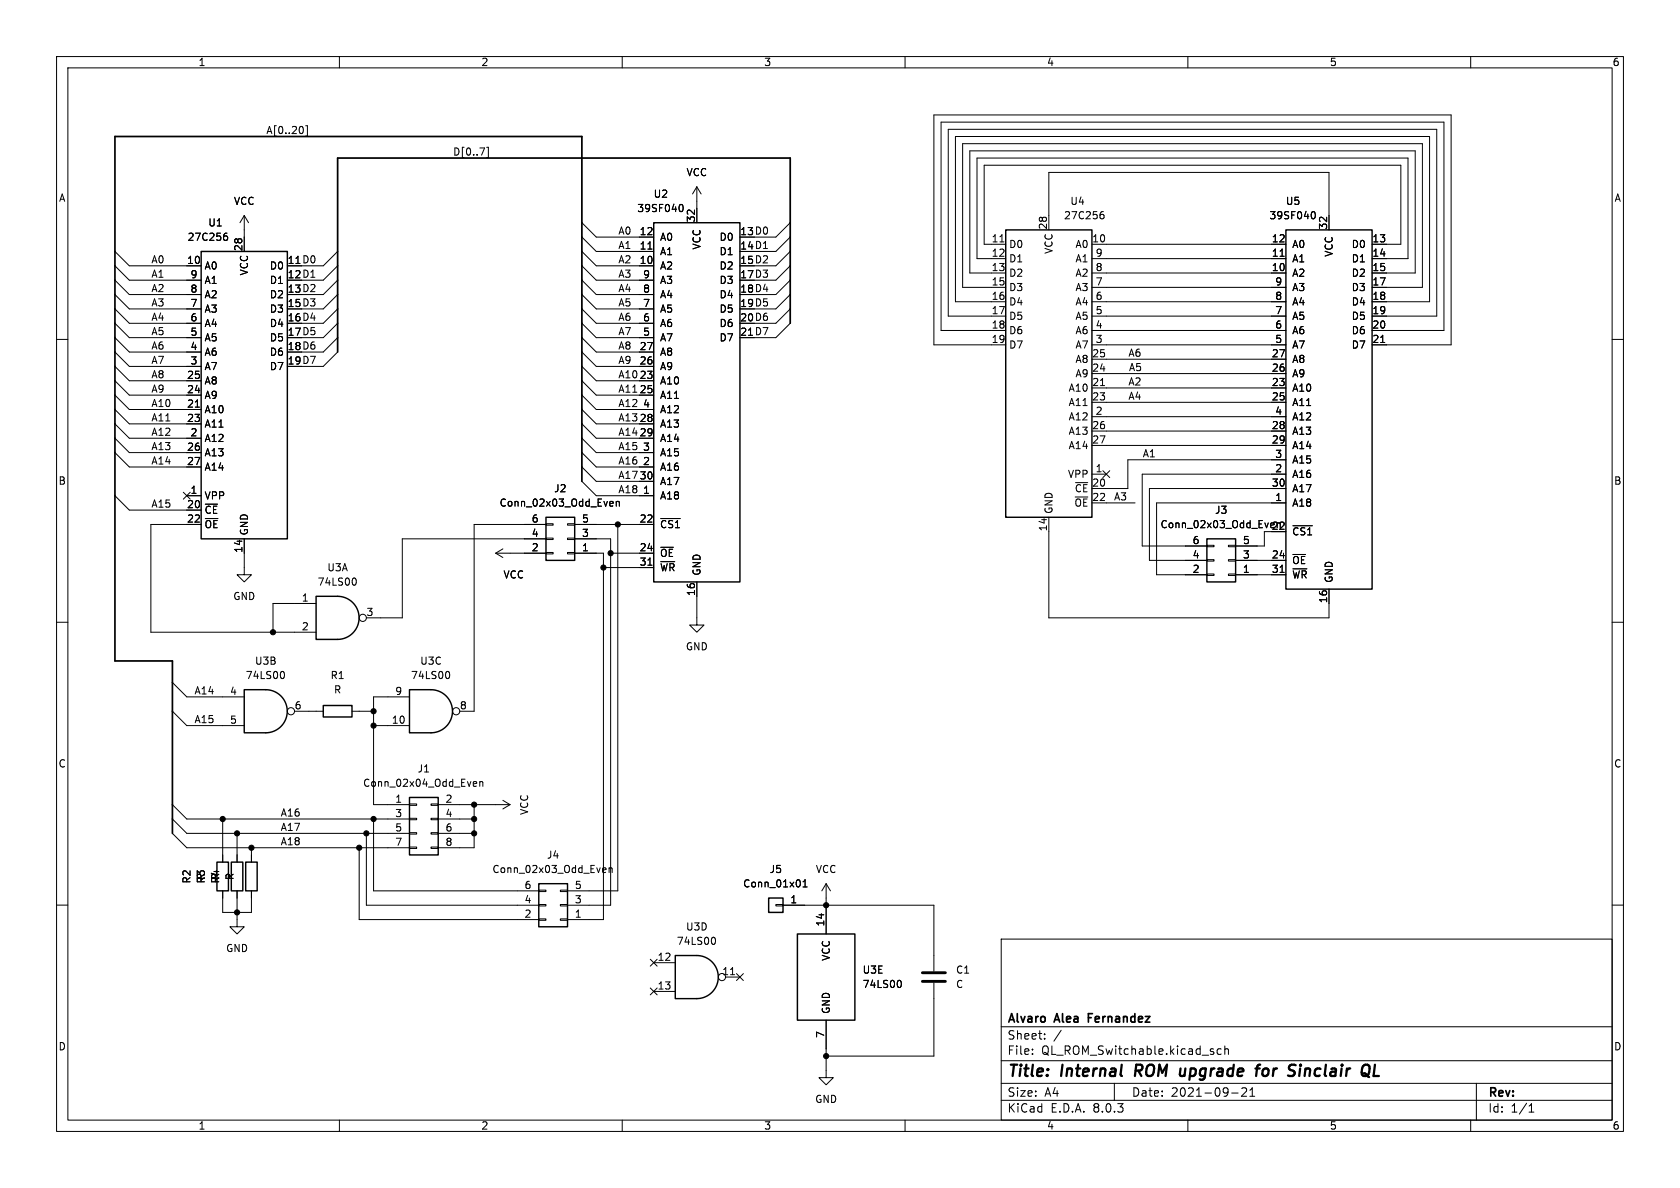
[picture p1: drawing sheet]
<svg xmlns="http://www.w3.org/2000/svg" width="297mm" height="210mm" viewBox="0 0 297 210" stroke-linecap="round" stroke-linejoin="round" font-family="sans-serif">
<g fill="none" stroke="#000" stroke-width=".18">
<path d="M10 10h277v190h-277zM12 12h273v186h-273zM60 10v2M110 10v2M160 10v2M210 10v2M260 10v2M43.2 38.1l-.8 1.3M43.2 38.1v6.4M43.2 38.1l.7 1.3M53.6 22.6v.8M54 22.2h.3v1.8h-.3"/>
<path d="M86 26h.3v1.9h-.3M102.9 39.4l2.5 2.5h10.2M120.2 36.2l.1-.1a.68 .68 0 0 1 .5 .7 .68 .68 0 0 1-.5 .6l-.1-.1M123.2 33l-.8 1.3M123.2 33v6.4M123.2 33l.8 1.3M139.7 39.4l-2.5 2.5h-3.9M194.7 37.9l.4 .1 .1 .1-.1 .5-.4 .1M195.1 37.4l-.4 .1M232 37.5l.1-.1a.68 .68 0 0 1 .4 .6 .68 .68 0 0 1-.4 .7l-.1-.1M10 60h2M20.3 44.5l2.6 2.5h12.7"/>
<path d="M20.3 59.7l2.6 2.5h12.7M20.3 57.2l2.6 2.5h12.7M20.3 54.6l2.6 2.6h12.7M20.3 52.1l2.6 2.5h12.7M20.3 49.5l2.6 2.6h12.7M20.3 47l2.6 2.5h12.7M39.8 41.7l.3 .1 .1 .1v.5l-.4 .1M40.1 41.2l-.3 .1M59.7 44.5l-2.6 2.5h-3.8M59.7 59.7l-2.6 2.5h-3.8M59.7 57.2l-2.6 2.5h-3.8M59.7 54.6l-2.6 2.6h-3.8"/>
<path d="M59.7 52.1l-2.6 2.5h-3.8M59.7 49.5l-2.6 2.6h-3.8M59.7 47l-2.6 2.5h-3.8M102.9 44.5l2.5 2.5h10.2M102.9 41.9l2.5 2.6h10.2M102.9 59.7l2.5 2.5h10.2M102.9 57.2l2.5 2.5h10.2M102.9 54.6l2.5 2.6h10.2M102.9 52.1l2.5 2.5h10.2M102.9 49.5l2.5 2.6h10.2M102.9 47l2.5 2.5h10.2M114.5 44h.8"/>
<path d="M139.7 44.5l-2.5 2.5h-3.9M139.7 41.9l-2.5 2.6h-3.9M139.7 57.2l-2.5 2.5h-3.9M139.7 54.6l-2.5 2.6h-3.9M139.7 52.1l-2.5 2.5h-3.9M139.7 49.5l-2.5 2.6h-3.9M139.7 47l-2.5 2.5h-3.9M176.8 42.8h.7M177.8 48.3h-6.4v-21.6h78.8v21.6h-7.6M177.8 45.7h-5.1v-17.8h76.2v17.8h-6.3M177.8 43.2h-3.8v-14h73.6v14h-5M177.8 50.8h-7.6v-25.4h81.3v25.4h-8.9"/>
<path d="M177.8 53.3h-8.9v-29.2h83.8v29.2h-10.1M177.8 55.9h-10.2v-33h86.4v33h-11.4M177.8 58.4h-11.4v-36.8h88.9v36.8h-12.7M185.4 40.6v-10.1h49.5v10.1M193 48.3h34.3M193 45.7h34.3M193 43.2h34.3M193 50.8h34.3M193 53.3h34.3M193 55.9h34.3M193 58.4h34.3M226.3 45.3h.7"/>
<path d="M285 60h2M20.3 64.8l2.6 2.5h12.7M20.3 67.3l2.6 2.6h12.7M20.3 62.2l2.6 2.6h12.7M20.3 72.4l2.6 2.5h12.7M20.3 74.9l2.6 2.6h12.7M20.3 77.5l2.6 2.5h12.7M20.3 69.9l2.6 2.5h12.7M34.5 72h.8M59.7 62.2l-2.6 2.6h-3.8M102.9 64.8l2.5 2.5h10.2M102.9 67.3l2.5 2.6h10.2"/>
<path d="M102.9 62.2l2.5 2.6h10.2M102.9 72.4l2.5 2.5h10.2M102.9 74.9l2.5 2.6h10.2M102.9 77.5l2.5 2.5h10.2M102.9 69.9l2.5 2.5h10.2M177.8 61h-12.7v-40.7h91.4v40.7h-13.9M193 61h34.3M193 68.6h34.3M193 71.1h34.3M193 66h34.3M193 63.5h34.3M193 76.2h34.3"/>
<path d="M193 78.7h34.3M193 73.7h34.3M194.6 68.2h.7M244.1 60.5h.7M20.3 80l2.6 2.6h12.7M20.3 87.6l2.6 2.6h12.7M32.4 87l1.2 1.2M33 87.6h2.6M33.6 87l-1.2 1.2M35.6 92.7h-8.9v19.1h29.2M43.2 95.3v6.3h1.2l-1.2 1.3-1.3-1.3h1.3M87.6 97.8h8.9"/>
<path d="M87.6 97.8l1.3 .8M88.9 97l-1.3 .8M96.5 92.6h1.3v.2h-1.3zM96.5 95.1h1.3v.3h-1.3zM96.5 97.7h1.3v.2h-1.3zM96.5 95.3h-25.4v13.9h-6.3M96.5 92.7h-12.7v33h-2.5M100.3 92.6h1.3v.2h-1.3zM100.3 95.1h1.3v.3h-1.3zM100.3 97.7h1.3v.2h-1.3zM101.6 97.8h5.1v64.8h-6.4M101.6 95.3h6.3v64.7h-7.6"/>
<path d="M101.6 92.7h14M102.9 85.1l2.5 2.5h10.2M102.9 80l2.5 2.6h10.2M102.9 82.6l2.5 2.5h10.2M107.9 97.8h7.7M108 88.6l.3 .1 .1 .2-.6 .2M108.3 89.4l-.3 .1M108.9 88.8l.2-.2 .3 .1 .1 .8M108.9 88.6v.9M109.2 92.7v64.8h-8.9M114.5 99.9h.8M116.8 91.7h3.4"/>
<path d="M185.4 91.4v17.8h49.5v-5.1M193 88.9h7.7M193 83.8h2.6M195 83.2l1.2 1.2M196.2 83.2l-1.2 1.2M213.4 96.4h1.2v.2h-1.2zM213.4 98.9h1.2v.3h-1.2zM217.2 96.4h1.2v.2h-1.2zM217.2 98.9h1.2v.3h-1.2zM218.4 99.1h8.9M223.5 94v2.5h-5.1M224.8 94h2.5"/>
<path d="M227.3 88.9h-22.8v12.7h8.9M227.3 83.8h-25.4v12.7h11.5M227.3 86.4h-24.1v12.7h10.2M227.3 81.3h-27.9v5.1h-6.4M228.6 92.9h3.4M10 110h2M50 118.7a.79 .79 0 0 1 0 1.3M55.9 106.7h-7.6v5.1M62.7 102.2a.79 .79 0 0 1 0 1.2M79.2 118.7a.79 .79 0 0 1 0 1.3M106.7 100.3h8.9M123.2 102.9v7.6h1.3l-1.3 1.3-1.3-1.3h1.3"/>
<path d="M213.4 101.5h1.2v.2h-1.2zM217.2 101.5h1.2v.2h-1.2zM218.4 101.6h8.9M226.3 101.2h.7M285 110h2M30.5 125.7l2.5 2.6h10.2M30.5 120.7l2.5 2.5h10.2M52.1 125.7h5M62.2 125.7h3.8M66 128.3h6.4M72.4 123.2h-6.4v19h6.4M83.8 138.2h.4l.1 .3-.6 .1"/>
<path d="M84.2 138.9l-.4 .1M84.8 138.3l.2-.1h.3l.1 .8M84.8 138.2v.8M10 160h2M30.5 142.2l2.5 2.6h39.4M30.5 144.8l2.5 2.5h39.4M30.5 147.3l2.5 2.6h39.4M39.4 144.8v7.6M39.4 157.5v3.8h5v-3.8M41.9 157.5v6.3h1.3l-1.3 1.3-1.3-1.3h1.3M41.9 147.3v5.1M44.4 149.9v2.5"/>
<path d="M63.5 149.9v12.7h31.7M64.8 147.3v12.7h30.4M66 144.8v12.7h29.2M72.4 149.7h1.3v.3h-1.3zM72.4 147.2h1.3v.2h-1.3zM72.4 144.7h1.3v.2h-1.3zM72.4 142.1h1.3v.3h-1.3zM76.2 149.7h1.3v.3h-1.3zM76.2 147.2h1.3v.2h-1.3zM76.2 144.7h1.3v.2h-1.3zM76.2 142.1h1.3v.3h-1.3zM77.5 142.2h12.7"/>
<path d="M77.5 144.8h6.3M77.5 147.3h6.3M83.8 142.2v7.7h-6.3M88.9 141.5l1.3 .7M90.2 142.2l-1.3 .8M95.2 157.4h1.3v.2h-1.3zM95.2 159.9h1.3v.2h-1.3zM99.1 157.4h1.2v.2h-1.2zM99.1 159.9h1.2v.2h-1.2zM106.7 153.4l.4 .1v.2l-.6 .1M107.1 154.2h-.4M107.7 153.5l.2-.1 .3 .1v.7"/>
<path d="M107.7 153.4v.8M137.2 159.9h1.2v.2h-1.2zM142 156.8h.7M142 155.9l.3-.4v1.3M146 156.2l-.7 1.3M146 156.2v8.9M146 156.2l.8 1.3M285 160h2M95.2 162.4h1.3v.3h-1.3zM99.1 162.4h1.2v.3h-1.2zM115 169.6l1.2 1.2M115 174.7l1.2 1.2"/>
<path d="M115.6 170.2h3.8M115.6 175.3h3.8M116.2 169.6l-1.2 1.2M116.2 174.7l-1.2 1.2M126.2 165.7a.79 .79 0 0 1 0 1.2M128.3 172.7h2.5M129.1 172.3h.8M130.2 172.1l1.2 1.2M131.4 172.1l-1.2 1.2M138.4 160h26.7v11.7M159 173.3a.79 .79 0 0 1 0 1.3M165.1 173.7v13h-19.1"/>
<path d="M177 166h108v32h-108zM60 198v2M110 198v2M146 180.3v10.2h1.3l-1.3 1.3-1.2-1.3h1.2M160 198v2M177 194.5h108M177 191.5h108M177 187.5h108M177 181.5h108M182.5 186.3v.1M182.5 185.5v.1M184.7 183.6v.1"/>
<path d="M184.7 182.8v.1M187.6 182.1l-1.3 2M197 191.5v3M210 198v2M215.9 185.5l-.4-.1-.3 .3v.4l.1 .2h.6M216.5 185.5l.2-.1 .4 .1 .1 .9M216.5 184.9v1.5M217.7 193.2h1.2M220.3 192.4v.5l-.8 .9h.9M221 193.8h.8M221 192.7l.4-.4v1.5M260 198v2"/>
<path d="M261 191.5v6.5M270.3 196.6h.9M270.3 195.5l.4-.4v1.5"/>
<circle cx="64.1" cy="109.2" r=".63"/>
<circle cx="51.4" cy="125.7" r=".63"/>
<circle cx="80.6" cy="125.7" r=".63"/>
<circle cx="127.6" cy="172.7" r=".63"/>
</g>
<path d="M200.9 188.2l-.3 2M209.4 190l-.3 .2M209.6 188.9l-.2 1.3M221.9 188.9h.8M222.8 188.2l-.4 .1-.1 .2M223.9 188.9a.62 .62 0 0 0-.7 .4v.7a.52 .52 0 0 0 .8 .1M229.8 188.9l-.1 1.3M229.9 188.2v.2M229.9 188.2l-.1 .1 .1 .1M229.9 188.2l.1 .1-.1 .1M243.1 188.2l-.3 2h1" fill="none" stroke="#000" stroke-width=".4"/>
<path d="M139.7 57.2v-29.3h-80v34.3M102.9 85.1v-61h-82.6v92.7h10.2v30.5M192.4 179.9h.5M193.1 179.2h-.7v1.5" fill="none" stroke="#000" stroke-width=".3"/>
<g fill="none" stroke="#000" stroke-width=".25">
<path d="M115.6 39.4h15.2v63.5h-15.2zM35.6 44.5h15.2v50.8h-15.2zM177.8 40.6h15.2v50.8h-15.2zM227.3 40.6h15.3v63.5h-15.3zM96.5 91.4h5.1v7.7h-5.1zM213.4 95.3h5v7.6h-5zM55.9 105.4h3.8a3.8 3.8 0 0 1 3.8 3.8 3.8 3.8 0 0 1-3.8 3.8h-3.8zM43.2 121.9h3.8a3.8 3.8 0 0 1 3.8 3.8 3.8 3.8 0 0 1-3.8 3.8h-3.8zM57.1 124.7h5.1v2h-5.1zM72.4 121.9h3.8a3.8 3.8 0 0 1 3.8 3.8 3.8 3.8 0 0 1-3.8 3.8h-3.8zM38.4 152.4h2v5.1h-2zM40.9 152.4h2v5.1h-2z"/>
<path d="M43.4 152.4h2.1v5.1h-2.1zM72.4 141h5.1v10.1h-5.1zM95.2 156.2h5.1v7.6h-5.1zM135.9 158.8h2.5v2.5h-2.5zM119.4 168.9h3.8a3.8 3.8 0 0 1 3.8 3.8 3.8 3.8 0 0 1-3.8 3.8h-3.8zM141 165.1h10.1v15.2h-10.1z"/>
</g>
<path d="M163.1 173.5h4M163.1 172h4" fill="none" stroke="#000" stroke-width=".51"/>
<g fill="#000" stroke="#000" stroke-width=".18">
<circle cx="107.9" cy="97.8" r=".46"/>
<circle cx="109.2" cy="92.7" r=".46"/>
<circle cx="48.3" cy="111.8" r=".46"/>
<circle cx="106.7" cy="100.3" r=".46"/>
<circle cx="66" cy="128.3" r=".46"/>
<circle cx="66" cy="125.7" r=".46"/>
<circle cx="39.4" cy="144.8" r=".46"/>
<circle cx="41.9" cy="147.3" r=".46"/>
<circle cx="44.4" cy="149.9" r=".46"/>
<circle cx="63.5" cy="149.9" r=".46"/>
<circle cx="64.8" cy="147.3" r=".46"/>
<circle cx="66" cy="144.8" r=".46"/>
<circle cx="83.8" cy="142.2" r=".46"/>
<circle cx="83.8" cy="144.8" r=".46"/>
<circle cx="83.8" cy="147.3" r=".46"/>
<circle cx="41.9" cy="161.3" r=".46"/>
<circle cx="146" cy="160" r=".46"/>
<circle cx="146" cy="186.7" r=".46"/>
</g>
<g font-size="2.8">
<text x="178" y="190.9">Title:</text>
<text x="187.7" y="190.9">Internal</text>
<text x="201.5" y="190.9">ROM</text>
<text x="210.2" y="190.9">upgrade</text>
<text x="224.5" y="190.9">for</text>
<text x="231" y="190.9">Sinclair</text>
</g>
<g font-size="2.1">
<text x="178" y="184">Sheet:</text>
<text x="178" y="181.2">Alvaro</text>
<text x="186.6" y="181.2">Alea</text>
<text x="193.1" y="181.2">Fernandez</text>
<text x="178" y="186.7">File:</text>
<text x="184.1" y="186.7">QL_ROM_Switchable.kicad_sch</text>
<text x="178" y="196.9">KiCad</text>
<text x="178" y="194.1">Size:</text>
<text x="184.7" y="194.1">A4</text>
<text x="185.7" y="196.9">E.D.A.</text>
<text x="193.3" y="196.9">8.0.3</text>
<text x="200" y="194.1">Date:</text>
<text x="207" y="194.1">2021-09-21</text>
<text x="263" y="194.3">Rev:</text>
<text x="263" y="196.9">Id:</text>
<text x="267.1" y="196.9">1/1</text>
</g>
<g font-size="1.8">
<text x="35" y="11.9">1</text>
<text x="85" y="11.9">2</text>
<text x="135" y="11.9">3</text>
<text x="185" y="11.9">4</text>
<text x="235" y="11.9">5</text>
<text x="285" y="11.9">6</text>
<text x="47" y="23.8">A[0..20]</text>
<text x="80" y="27.6">D[0..7]</text>
<text x="10.3" y="35.9">A</text>
<text x="115.5" y="35.2">U2</text>
<text x="121.3" y="31.3">VCC</text>
<text x="285.3" y="35.9">A</text>
<text x="36.7" y="40.2">U1</text>
<text x="41.3" y="36.4">VCC</text>
<text x="109.2" y="41.6">A0</text>
<text x="112.6" y="37.7">39SF040</text>
<text x="113" y="41.7">12</text>
<text x="122.9" y="39.4" transform="rotate(-90 122.9 39.4)">32</text>
<text x="130.8" y="41.7">13 D0</text>
<text x="130.8" y="41.7">13</text>
<text x="185.2" y="40.7" transform="rotate(-90 185.2 40.7)">28</text>
<text x="188" y="39">27C256</text>
<text x="189.1" y="36.4">U4</text>
<text x="224.3" y="39">39SF040</text>
<text x="227.2" y="36.4">U5</text>
<text x="234.7" y="40.7" transform="rotate(-90 234.7 40.7)">32</text>
<text x="26.7" y="46.6">A0</text>
<text x="33" y="46.7">10</text>
<text x="33.1" y="42.8">27C256</text>
<text x="36.1" y="47.9">A0</text>
<text x="42.9" y="44.5" transform="rotate(-90 42.9 44.5)">28</text>
<text x="47.6" y="47.9">D0</text>
<text x="50.8" y="46.7">11 D0</text>
<text x="50.8" y="46.7">11</text>
<text x="109.2" y="46.6">A2</text>
<text x="109.2" y="44.1">A1</text>
<text x="113" y="46.7">10</text>
<text x="113" y="44.2">11</text>
<text x="116.6" y="47.9">A2</text>
<text x="116.6" y="45.3">A1</text>
<text x="116.6" y="42.8">A0</text>
<text x="124.1" y="44.2" transform="rotate(-90 124.1 44.2)">VCC</text>
<text x="127.1" y="42.8">D0</text>
<text x="127.1" y="45.3">D1</text>
<text x="127.1" y="47.9">D2</text>
<text x="130.8" y="44.2">14 D1</text>
<text x="130.8" y="46.7">15 D2</text>
<text x="130.8" y="44.2">14</text>
<text x="130.8" y="46.7">15</text>
<text x="175.2" y="42.9">11</text>
<text x="175.2" y="45.5">12</text>
<text x="178.3" y="44">D0</text>
<text x="178.3" y="46.6">D1</text>
<text x="186.3" y="45" transform="rotate(-90 186.3 45)">VCC</text>
<text x="190" y="44">A0</text>
<text x="190" y="46.6">A1</text>
<text x="193" y="42.9">10</text>
<text x="193.6" y="45.5">9</text>
<text x="224.7" y="45.5">11</text>
<text x="224.7" y="42.9">12</text>
<text x="228.3" y="46.6">A1</text>
<text x="228.3" y="44">A0</text>
<text x="235.8" y="45.5" transform="rotate(-90 235.8 45.5)">VCC</text>
<text x="238.9" y="44">D0</text>
<text x="238.9" y="46.6">D1</text>
<text x="242.5" y="42.9">13</text>
<text x="242.5" y="45.5">14</text>
<text x="26.7" y="49.2">A1</text>
<text x="26.7" y="51.7">A2</text>
<text x="33.6" y="51.8">8</text>
<text x="33.6" y="49.3">9</text>
<text x="36.1" y="52.9">A2</text>
<text x="36.1" y="50.4">A1</text>
<text x="44" y="48.8" transform="rotate(-90 44 48.8)">VCC</text>
<text x="47.6" y="50.4">D1</text>
<text x="47.6" y="52.9">D2</text>
<text x="50.8" y="49.3">12 D1</text>
<text x="50.8" y="51.8">13 D2</text>
<text x="50.8" y="49.3">12</text>
<text x="50.8" y="51.8">13</text>
<text x="109.2" y="51.7">A4</text>
<text x="109.2" y="49.2">A3</text>
<text x="113.6" y="51.8">8</text>
<text x="113.6" y="49.3">9</text>
<text x="116.6" y="52.9">A4</text>
<text x="116.6" y="50.4">A3</text>
<text x="127.1" y="50.4">D3</text>
<text x="127.1" y="52.9">D4</text>
<text x="130.8" y="49.3">17 D3</text>
<text x="130.8" y="51.8">18 D4</text>
<text x="130.8" y="49.3">17</text>
<text x="130.8" y="51.8">18</text>
<text x="175.2" y="48">13</text>
<text x="175.2" y="50.5">15</text>
<text x="175.2" y="53.1">16</text>
<text x="178.3" y="49.1">D2</text>
<text x="178.3" y="51.7">D3</text>
<text x="190" y="51.7">A3</text>
<text x="190" y="49.1">A2</text>
<text x="193.6" y="53.1">6</text>
<text x="193.6" y="50.5">7</text>
<text x="193.6" y="48">8</text>
<text x="224.7" y="48">10</text>
<text x="225.4" y="53.1">8</text>
<text x="225.4" y="50.5">9</text>
<text x="228.3" y="49.1">A2</text>
<text x="228.3" y="51.7">A3</text>
<text x="238.9" y="49.1">D2</text>
<text x="238.9" y="51.7">D3</text>
<text x="242.5" y="48">15</text>
<text x="242.5" y="50.5">17</text>
<text x="242.5" y="53.1">18</text>
<text x="26.7" y="54.3">A3</text>
<text x="26.7" y="56.8">A4</text>
<text x="26.7" y="59.3">A5</text>
<text x="33.6" y="59.4">5</text>
<text x="33.6" y="56.9">6</text>
<text x="33.6" y="54.4">7</text>
<text x="36.1" y="58">A4</text>
<text x="36.1" y="55.5">A3</text>
<text x="47.6" y="55.5">D3</text>
<text x="47.6" y="58">D4</text>
<text x="50.8" y="54.4">15 D3</text>
<text x="50.8" y="56.9">16 D4</text>
<text x="50.8" y="59.4">17 D5</text>
<text x="50.8" y="54.4">15</text>
<text x="50.8" y="56.9">16</text>
<text x="50.8" y="59.4">17</text>
<text x="109.2" y="54.3">A5</text>
<text x="109.2" y="59.3">A7</text>
<text x="109.2" y="56.8">A6</text>
<text x="113.6" y="59.4">5</text>
<text x="113.6" y="56.9">6</text>
<text x="113.6" y="54.4">7</text>
<text x="116.6" y="58">A6</text>
<text x="116.6" y="55.5">A5</text>
<text x="127.1" y="55.5">D5</text>
<text x="127.1" y="58">D6</text>
<text x="130.8" y="54.4">19 D5</text>
<text x="130.8" y="56.9">20 D6</text>
<text x="130.8" y="59.4">21 D7</text>
<text x="130.8" y="54.4">19</text>
<text x="130.8" y="56.9">20</text>
<text x="130.8" y="59.4">21</text>
<text x="175.2" y="55.6">17</text>
<text x="175.2" y="58.2">18</text>
<text x="178.3" y="54.2">D4</text>
<text x="178.3" y="56.7">D5</text>
<text x="178.3" y="59.3">D6</text>
<text x="190" y="59.3">A6</text>
<text x="190" y="56.7">A5</text>
<text x="190" y="54.2">A4</text>
<text x="193.6" y="58.2">4</text>
<text x="193.6" y="55.6">5</text>
<text x="225.4" y="58.2">6</text>
<text x="225.4" y="55.6">7</text>
<text x="228.3" y="59.3">A6</text>
<text x="228.3" y="56.7">A5</text>
<text x="228.3" y="54.2">A4</text>
<text x="238.9" y="54.2">D4</text>
<text x="238.9" y="56.7">D5</text>
<text x="238.9" y="59.3">D6</text>
<text x="242.5" y="55.6">19</text>
<text x="242.5" y="58.2">20</text>
<text x="26.7" y="64.4">A7</text>
<text x="26.7" y="61.9">A6</text>
<text x="33.6" y="64.5">3</text>
<text x="33.6" y="62">4</text>
<text x="36.1" y="65.6">A7</text>
<text x="36.1" y="63.1">A6</text>
<text x="36.1" y="60.6">A5</text>
<text x="47.6" y="60.6">D5</text>
<text x="47.6" y="63.1">D6</text>
<text x="47.6" y="65.6">D7</text>
<text x="50.8" y="62">18 D6</text>
<text x="50.8" y="64.5">19 D7</text>
<text x="50.8" y="62">18</text>
<text x="50.8" y="64.5">19</text>
<text x="109.2" y="61.9">A8</text>
<text x="109.2" y="64.4">A9</text>
<text x="113" y="64.5">26</text>
<text x="113" y="62">27</text>
<text x="116.6" y="65.6">A9</text>
<text x="116.6" y="63.1">A8</text>
<text x="116.6" y="60.6">A7</text>
<text x="127.1" y="60.6">D7</text>
<text x="175.2" y="60.7">19</text>
<text x="178.3" y="61.8">D7</text>
<text x="190" y="64.4">A8</text>
<text x="190" y="61.8">A7</text>
<text x="193" y="65.8">24</text>
<text x="193" y="63.2">25</text>
<text x="193.6" y="60.7">3</text>
<text x="199.4" y="63.2">A6</text>
<text x="199.5" y="65.7">A5</text>
<text x="224.7" y="65.8">26</text>
<text x="224.7" y="63.2">27</text>
<text x="225.4" y="60.7">5</text>
<text x="228.3" y="64.4">A8</text>
<text x="228.3" y="61.8">A7</text>
<text x="238.9" y="61.8">D7</text>
<text x="242.5" y="60.7">21</text>
<text x="26.7" y="67">A8</text>
<text x="26.7" y="69.5">A9</text>
<text x="33" y="69.6">24</text>
<text x="33" y="67.1">25</text>
<text x="36.1" y="70.7">A9</text>
<text x="36.1" y="68.2">A8</text>
<text x="109.2" y="67">A10</text>
<text x="109.2" y="69.5">A11</text>
<text x="113" y="67.1">23</text>
<text x="113" y="69.6">25</text>
<text x="116.6" y="68.2">A10</text>
<text x="116.6" y="70.7">A11</text>
<text x="188.8" y="69.4">A10</text>
<text x="188.8" y="72">A11</text>
<text x="190" y="66.9">A9</text>
<text x="193" y="68.3">21</text>
<text x="193" y="70.9">23</text>
<text x="199.4" y="70.8">A4</text>
<text x="199.4" y="68.2">A2</text>
<text x="224.7" y="68.3">23</text>
<text x="224.7" y="70.9">25</text>
<text x="228.3" y="69.4">A10</text>
<text x="228.3" y="72">A11</text>
<text x="228.3" y="66.9">A9</text>
<text x="26.7" y="74.6">A11</text>
<text x="26.7" y="77.1">A12</text>
<text x="26.7" y="72">A10</text>
<text x="33" y="72.1">21</text>
<text x="33" y="74.7">23</text>
<text x="33.6" y="77.2">2</text>
<text x="36.1" y="73.3">A10</text>
<text x="36.1" y="75.8">A11</text>
<text x="109.2" y="72">A12</text>
<text x="109.2" y="74.6">A13</text>
<text x="109.2" y="77.1">A14</text>
<text x="113" y="74.7">28</text>
<text x="113" y="77.2">29</text>
<text x="113.6" y="72.1">4</text>
<text x="116.6" y="75.8">A13</text>
<text x="116.6" y="73.3">A12</text>
<text x="188.8" y="74.5">A12</text>
<text x="188.8" y="77.1">A13</text>
<text x="193" y="75.9">26</text>
<text x="193.6" y="73.4">2</text>
<text x="224.7" y="75.9">28</text>
<text x="225.4" y="73.4">4</text>
<text x="228.3" y="77.1">A13</text>
<text x="228.3" y="74.5">A12</text>
<text x="26.7" y="79.7">A13</text>
<text x="26.7" y="82.2">A14</text>
<text x="33" y="79.8">26</text>
<text x="33" y="82.3">27</text>
<text x="36.1" y="78.3">A12</text>
<text x="36.1" y="80.9">A13</text>
<text x="36.1" y="83.4">A14</text>
<text x="109.2" y="79.7">A15</text>
<text x="109.2" y="82.2">A16</text>
<text x="113.6" y="82.3">2</text>
<text x="113.6" y="79.8">3</text>
<text x="116.6" y="83.4">A16</text>
<text x="116.6" y="78.3">A14</text>
<text x="116.6" y="80.9">A15</text>
<text x="188.8" y="79.6">A14</text>
<text x="193" y="78.5">27</text>
<text x="193.6" y="83.6">1</text>
<text x="201.9" y="80.9">A1</text>
<text x="224.7" y="78.5">29</text>
<text x="225.4" y="83.6">2</text>
<text x="225.4" y="81">3</text>
<text x="228.3" y="79.6">A14</text>
<text x="228.3" y="82.1">A15</text>
<text x="10.3" y="85.9">B</text>
<text x="26.7" y="89.8">A15</text>
<text x="33" y="89.9">20</text>
<text x="33.6" y="87.4">1</text>
<text x="36.1" y="88.5">VPP</text>
<text x="88.2" y="89.8">Conn_02x03_Odd_Even</text>
<text x="97.9" y="87.2">J2</text>
<text x="109.2" y="84.7">A17</text>
<text x="109.2" y="87.3">A18</text>
<text x="113" y="84.8">30</text>
<text x="113.6" y="87.4">1</text>
<text x="116.6" y="88.5">A18</text>
<text x="116.6" y="86">A17</text>
<text x="188.7" y="84.7">VPP</text>
<text x="189.8" y="89.8">~{OE}</text>
<text x="189.9" y="87.2">~{CE}</text>
<text x="193" y="86.1">20</text>
<text x="193" y="88.6">22</text>
<text x="196.8" y="88.6">A3</text>
<text x="224.7" y="86.1">30</text>
<text x="225.4" y="88.6">1</text>
<text x="228.3" y="89.8">A18</text>
<text x="228.3" y="84.7">A16</text>
<text x="228.3" y="87.2">A17</text>
<text x="285.3" y="85.9">B</text>
<text x="33" y="92.5">22</text>
<text x="36.1" y="91">~{CE}</text>
<text x="36.1" y="93.6">~{OE}</text>
<text x="44" y="94.7" transform="rotate(-90 44 94.7)">GND</text>
<text x="93.9" y="95">4</text>
<text x="93.9" y="92.5">6</text>
<text x="102.8" y="95">3</text>
<text x="102.8" y="92.5">5</text>
<text x="113" y="92.5">22</text>
<text x="116.6" y="93.6">~{CS1}</text>
<text x="185.2" y="94" transform="rotate(-90 185.2 94)">14</text>
<text x="186.3" y="90.9" transform="rotate(-90 186.3 90.9)">GND</text>
<text x="205.1" y="93.6">Conn_02x03_Odd_Even 22</text>
<text x="214.7" y="91">J3</text>
<text x="228.3" y="94.8">~{CS1}</text>
<text x="42.9" y="97.8" transform="rotate(-90 42.9 97.8)">14</text>
<text x="57.8" y="101.2">U3A</text>
<text x="93.9" y="97.5">2</text>
<text x="102.8" y="97.5">1</text>
<text x="113" y="97.5">24</text>
<text x="113" y="100.1">31</text>
<text x="116.6" y="98.7">~{OE}</text>
<text x="116.6" y="101.2">~{WR}</text>
<text x="124.1" y="101.9" transform="rotate(-90 124.1 101.9)">GND</text>
<text x="210.7" y="101.3">2</text>
<text x="210.7" y="98.8">4</text>
<text x="210.7" y="96.3">6</text>
<text x="219.6" y="101.3">1</text>
<text x="219.6" y="98.8">3</text>
<text x="219.6" y="96.3">5</text>
<text x="224.7" y="98.8">24</text>
<text x="224.7" y="101.3">31</text>
<text x="228.3" y="99.9">~{OE}</text>
<text x="41.1" y="106.3">GND</text>
<text x="53.3" y="106.4">1</text>
<text x="56.1" y="103.7">74LS00</text>
<text x="88.9" y="102.5">VCC</text>
<text x="122.9" y="105.5" transform="rotate(-90 122.9 105.5)">16</text>
<text x="228.3" y="102.5">~{WR}</text>
<text x="234.7" y="106.7" transform="rotate(-90 234.7 106.7)">16</text>
<text x="235.8" y="103.1" transform="rotate(-90 235.8 103.1)">GND</text>
<text x="53.3" y="111.5">2</text>
<text x="64.7" y="109">3</text>
<text x="45" y="117.7">U3B</text>
<text x="74.2" y="117.7">U3C</text>
<text x="121.2" y="115.2">GND</text>
<text x="34.3" y="122.8">A14</text>
<text x="40.6" y="122.9">4</text>
<text x="43.4" y="120.2">74LS00</text>
<text x="52" y="125.5">6</text>
<text x="58.3" y="120.2">R1</text>
<text x="59" y="122.8">R</text>
<text x="69.8" y="122.9">9</text>
<text x="72.6" y="120.2">74LS00</text>
<text x="81.2" y="125.5">8</text>
<text x="34.3" y="127.9">A15</text>
<text x="40.6" y="128">5</text>
<text x="69.2" y="128">10</text>
<text x="10.3" y="135.9">C</text>
<text x="73.7" y="136.8">J1</text>
<text x="285.3" y="135.9">C</text>
<text x="64.1" y="139.3">Conn_02x04_Odd_Even</text>
<text x="69.8" y="142">1</text>
<text x="78.7" y="142">2</text>
<text x="49.5" y="149.5">A18</text>
<text x="49.5" y="144.4">A16</text>
<text x="49.5" y="147">A17</text>
<text x="69.8" y="144.5">3</text>
<text x="69.8" y="147.1">5</text>
<text x="69.8" y="149.6">7</text>
<text x="78.7" y="144.5">4</text>
<text x="78.7" y="147.1">6</text>
<text x="78.7" y="149.6">8</text>
<text x="93.6" y="144.2" transform="rotate(-90 93.6 144.2)">VCC</text>
<text x="36.4" y="155.7" transform="rotate(-90 36.4 155.7)">R</text>
<text x="39" y="155.7" transform="rotate(-90 39 155.7)">R</text>
<text x="41.5" y="155.7" transform="rotate(-90 41.5 155.7)">R</text>
<text x="87" y="154.5">Conn_02x03_Odd_Even</text>
<text x="96.6" y="152">J4</text>
<text x="136" y="154.5">J5</text>
<text x="144.1" y="154.5">VCC</text>
<text x="33.9" y="156.3" transform="rotate(-90 33.9 156.3)">R2</text>
<text x="92.6" y="159.8">4</text>
<text x="92.6" y="157.2">6</text>
<text x="101.5" y="159.8">3</text>
<text x="101.5" y="157.2">5</text>
<text x="131.3" y="157.1">Conn_01x01</text>
<text x="139.6" y="159.8">1</text>
<text x="92.6" y="162.3">2</text>
<text x="101.5" y="162.3">1</text>
<text x="119.6" y="167.2">74LS00</text>
<text x="121.2" y="164.7">U3D</text>
<text x="145.8" y="163.9" transform="rotate(-90 145.8 163.9)">14</text>
<text x="39.9" y="168.5">GND</text>
<text x="116.2" y="169.9">12</text>
<text x="127.6" y="172.5">11</text>
<text x="146.9" y="169.9" transform="rotate(-90 146.9 169.9)">VCC</text>
<text x="152.4" y="172.3">U3E</text>
<text x="168.9" y="172.3">C1</text>
<text x="116.2" y="175">13</text>
<text x="146.9" y="179.3" transform="rotate(-90 146.9 179.3)">GND</text>
<text x="152.4" y="174.9">74LS00</text>
<text x="168.9" y="174.9">C</text>
<text x="10.3" y="185.9">D</text>
<text x="145.8" y="183.6" transform="rotate(-90 145.8 183.6)">7</text>
<text x="285.3" y="185.9">D</text>
<text x="144" y="195.2">GND</text>
<text x="35" y="199.9">1</text>
<text x="85" y="199.9">2</text>
<text x="135" y="199.9">3</text>
<text x="185" y="199.9">4</text>
<text x="235" y="199.9">5</text>
<text x="285" y="199.9">6</text>
</g>
</svg>
